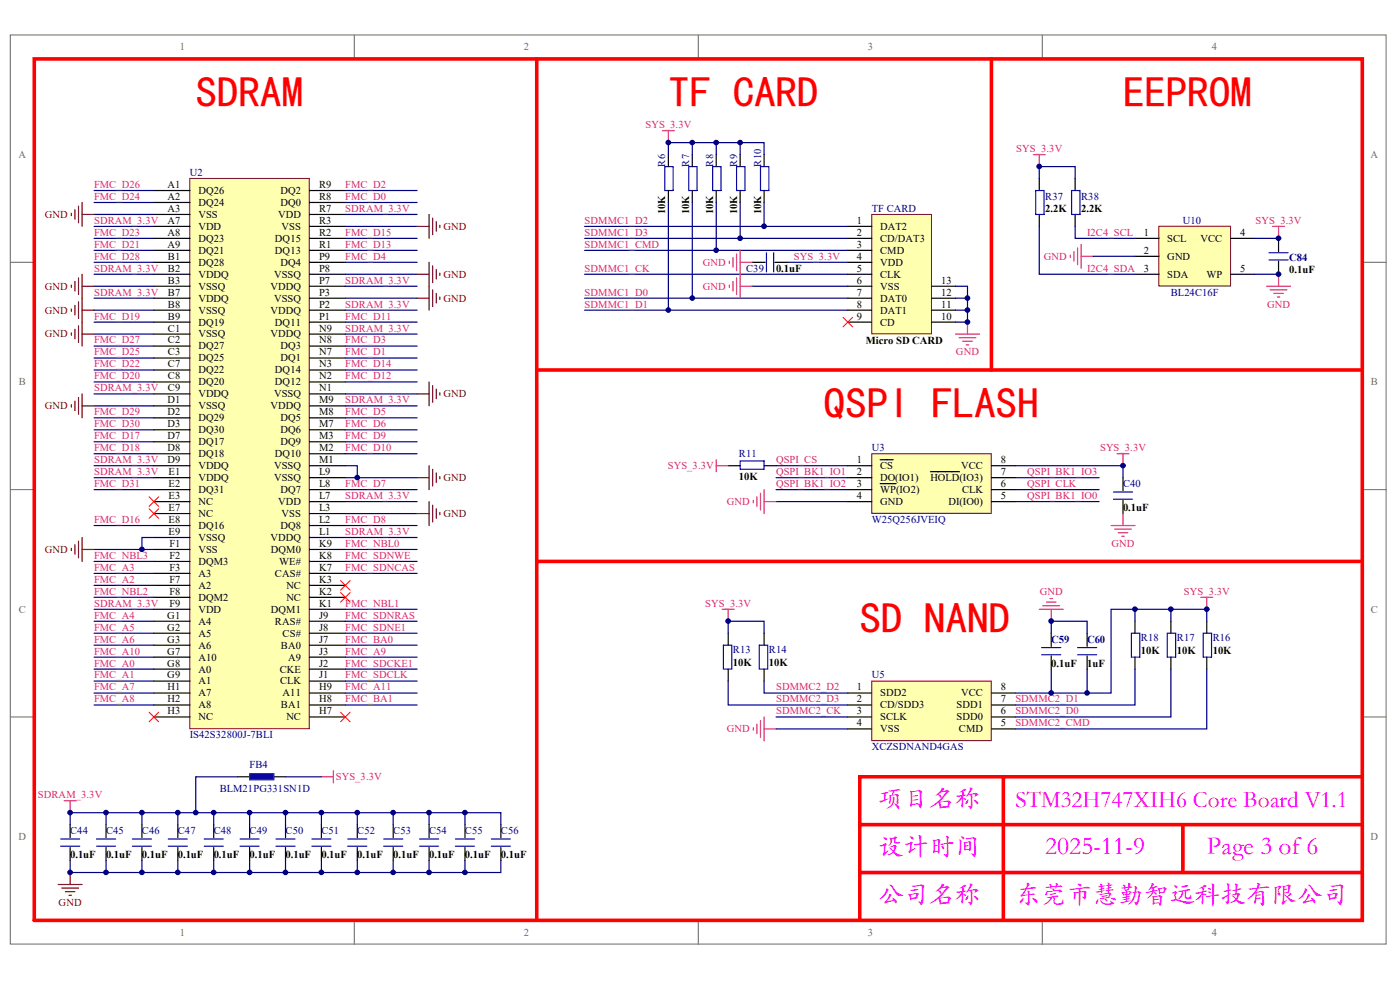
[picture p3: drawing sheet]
<svg xmlns="http://www.w3.org/2000/svg" width="291mm" height="204mm" viewBox="0 0 291 204" stroke-linecap="round" stroke-linejoin="round" font-family="sans-serif">
<g fill="#fff" stroke="#696969" stroke-width=".21">
<path d="M2.1 7.3h286.1v188.9h-286.1z"/>
<path d="M7.1 12.2h276.1v179.1h-276.1z"/>
</g>
<path d="M73.7 7.3v4.9M145.2 7.3v4.9M216.7 7.3v4.9M2.1 54.5h5M283.2 54.5h5M2.1 101.8h5M283.2 101.8h5M2.1 149h5M283.2 149h5M73.7 191.3v5M145.2 191.3v5M216.7 191.3v5" fill="none" stroke="#696969" stroke-width=".21"/>
<path d="M7.1 12.2h276.1v179.1h-276.1zM178.7 171.4h104.5M208.6 161.5v29.8M245.9 171.4v10M283.2 161.5h-104.5v29.8M178.7 181.4h104.5" fill="none" stroke="#f00" stroke-width=".75"/>
<path d="M39.5 37.1h24.8v114.4h-24.8z" fill="#ffffb0" stroke="#800000" stroke-width=".21"/>
<g fill="none" stroke="#000" stroke-width=".25">
<path d="M32 39.6h7.5M64.3 39.6h7.5M32 42.1h7.5M32 44.6h7.5M32 47.1h7.5M32 49.5h7.5M32 52h7.5M32 54.5h7.5M32 57h7.5M32 59.5h7.5M64.3 42.1h7.5M64.3 44.6h7.5"/>
<path d="M64.3 47.1h7.5M64.3 49.5h7.5M64.3 52h7.5M64.3 54.5h7.5M64.3 57h7.5M64.3 59.5h7.5M32 62h7.5M32 64.5h7.5M32 67h7.5M32 69.4h7.5M32 71.9h7.5M32 74.4h7.5"/>
<path d="M32 76.9h7.5M32 79.4h7.5M64.3 62h7.5M64.3 64.5h7.5M64.3 67h7.5M64.3 69.4h7.5M64.3 71.9h7.5M64.3 74.4h7.5M64.3 76.9h7.5M64.3 79.4h7.5M32 81.9h7.5M32 84.4h7.5"/>
<path d="M32 86.9h7.5M32 89.3h7.5M32 91.8h7.5M32 94.3h7.5M32 96.8h7.5M32 99.3h7.5M64.3 81.9h7.5M64.3 84.4h7.5M64.3 86.9h7.5M64.3 89.3h7.5M64.3 91.8h7.5M64.3 94.3h7.5"/>
<path d="M64.3 96.8h7.5M64.3 99.3h7.5M32 101.8h7.5M32 104.3h7.5M32 106.7h7.5M32 109.2h7.5M32 111.7h7.5M32 114.2h7.5M32 116.7h7.5M32 119.2h7.5M64.3 101.8h7.5M64.3 104.3h7.5"/>
<path d="M64.3 106.7h7.5M64.3 109.2h7.5M64.3 111.7h7.5M64.3 114.2h7.5M64.3 116.7h7.5M64.3 119.2h7.5M32 121.7h7.5M32 124.2h7.5M32 126.6h7.5M32 129.1h7.5M32 131.6h7.5M32 134.1h7.5"/>
<path d="M32 136.6h7.5M32 139.1h7.5M64.3 121.7h7.5M64.3 124.2h7.5M64.3 126.6h7.5M64.3 129.1h7.5M64.3 131.6h7.5M64.3 134.1h7.5M64.3 136.6h7.5M64.3 139.1h7.5M32 141.6h7.5M32 144.1h7.5"/>
<path d="M32 146.5h7.5M32 149h7.5M64.3 141.6h7.5M64.3 144.1h7.5M64.3 146.5h7.5M64.3 149h7.5M49.4 161.5h2.5M56.9 161.5h2.5"/>
</g>
<g fill="none" stroke="#000080" stroke-width=".25">
<path d="M19.6 39.6h12.4M71.8 39.6h14.9M19.6 42.1h12.4M19.6 44.6h12.4M19.6 47.1h12.4M19.6 49.5h12.4M19.6 52h12.4M19.6 54.5h12.4M19.6 57h12.4M19.6 59.5h12.4M71.8 42.1h14.9M71.8 44.6h14.9"/>
<path d="M71.8 47.1h14.9M71.8 49.5h14.9M71.8 52h14.9M71.8 54.5h14.9M71.8 57h14.9M71.8 59.5h14.9M19.6 62h12.4M19.6 64.5h12.4M19.6 67h12.4M19.6 69.4h12.4M19.6 71.9h12.4M19.6 74.4h12.4"/>
<path d="M19.6 76.9h12.4M19.6 79.4h12.4M71.8 62h14.9M71.8 64.5h14.9M71.8 67h14.9M71.8 69.4h14.9M71.8 71.9h14.9M71.8 74.4h14.9M71.8 76.9h14.9M71.8 79.4h14.9M19.6 81.9h12.4M19.6 84.4h12.4"/>
<path d="M19.6 86.9h12.4M19.6 89.3h12.4M19.6 91.8h12.4M19.6 94.3h12.4M19.6 96.8h12.4M19.6 99.3h12.4M71.8 96.8h2.5v2.5M71.8 81.9h14.9M71.8 84.4h14.9M71.8 86.9h14.9M71.8 89.3h14.9M71.8 91.8h14.9"/>
<path d="M71.8 94.3h14.9M71.8 99.3h14.9M19.6 101.8h12.4M19.6 109.2h12.4M19.6 114.2h12.4M19.6 116.7h12.4M19.6 119.2h12.4M32 111.7h-2.5v2.5M71.8 101.8h14.9M71.8 109.2h14.9M71.8 114.2h14.9M71.8 116.7h14.9"/>
<path d="M71.8 119.2h14.9M71.8 104.3h14.9M71.8 106.7h14.9M71.8 111.7h14.9M19.6 121.7h12.4M19.6 124.2h12.4M19.6 126.6h12.4M19.6 129.1h12.4M19.6 131.6h12.4M19.6 134.1h12.4M19.6 136.6h12.4M19.6 139.1h12.4"/>
<path d="M71.8 126.6h14.9M71.8 129.1h14.9M71.8 131.6h14.9M71.8 134.1h14.9M71.8 136.6h14.9M71.8 139.1h14.9M19.6 141.6h12.4M19.6 144.1h12.4M19.6 146.5h12.4M71.8 141.6h14.9M71.8 144.1h14.9M71.8 146.5h14.9"/>
</g>
<path d="M111.6 12.2v179.1M111.6 76.9h171.6" fill="none" stroke="#f00" stroke-width=".75"/>
<g fill="none" stroke="#800000" stroke-width=".25">
<path d="M14.8 44.3v.5M14.8 59.2v.5M15.6 43.6v2M15.6 58.5v2M16.3 42.8v3.5M16.3 57.8v3.4M17.1 42.1v5M17.1 57v14.9M17.1 44.6h2.5M17.1 59.5h2.5M86.7 47.1h2.5M86.7 57h2.5"/>
<path d="M89.2 44.6v4.9M89.2 54.5v10M89.9 45.3v3.5M89.9 55.3v3.4M90.7 46.1v2M90.7 56v2M91.4 46.8v.5M91.4 56.8v.5M14.8 64.2v.5M14.8 69.2v.5M15.6 63.5v2M15.6 68.4v2"/>
<path d="M16.3 62.7v3.5M16.3 67.7v3.5M17.1 64.5h2.5M17.1 69.4h2.5M86.7 62h2.5M89.2 79.4v5M89.9 60.2v3.5M90.7 61v2M91.4 61.7v.5M14.8 84.1v.5M15.6 83.4v2M16.3 82.6v3.5"/>
<path d="M17.1 81.9v5M17.1 84.4h2.5M86.7 99.3h2.5M86.7 81.9h2.5M89.2 96.8v5M89.9 80.1v3.5M89.9 97.5v3.5M90.7 80.9v2M90.7 98.3v2M91.4 81.6v.5M91.4 99v.5M14.8 114v.5"/>
<path d="M15.6 113.2v2M16.3 112.5v3.5M17.1 111.7v5M17.1 114.2h2.5M86.7 106.7h2.5M89.2 104.3v4.9M89.9 105v3.5M90.7 105.8v1.9M91.4 106.5v.5"/>
</g>
<path d="M31 103.3l2 2M31 105.8l2 1.9M33 103.3l-2 2M33 105.8l-2 1.9M70.8 120.7l2 2M70.8 123.2l2 2M72.8 120.7l-2 2M72.8 123.2l-2 2M31 148l2 2M33 148l-2 2M70.8 148l2 2M72.8 148l-2 2" fill="none" stroke="#f00" stroke-width=".21"/>
<path d="M51.9 160.8h5v1.3h-5z" fill="none" stroke="#00f" stroke-width=".25"/>
<path d="M51.9 160.8h5v1.2h-5z" fill="#00f" stroke="#800000" stroke-width=".21"/>
<path d="M148.9 95.6v2.4M148.9 96.8h2.5M232.2 94.3h2.5M233.5 94.3v2.5M13.3 166.4h2.5M14.6 166.4v2.5M66.8 161.5h2.5M69.3 160.2v2.5" fill="none" stroke="#da2467" stroke-width=".25"/>
<g fill="none" stroke="#00f" stroke-width=".25">
<path d="M153.9 95.8h4.9v1.7h-4.9zM231.5 103.8h3.9M231.5 102.3h3.9M12.6 174.4h4M12.6 175.9h4M20.1 174.4h3.9M20.1 175.9h3.9M27.5 174.4h4M27.5 175.9h4M35 174.4h4M35 175.9h4M42.4 174.4h4"/>
<path d="M42.4 175.9h4M49.9 174.4h4M49.9 175.9h4M57.4 174.4h3.9M57.4 175.9h3.9M64.8 174.4h4M64.8 175.9h4M72.3 174.4h4M72.3 175.9h4M79.7 174.4h4M79.7 175.9h4M87.2 174.4h4"/>
<path d="M87.2 175.9h4M94.7 174.4h4M94.7 175.9h4M102.1 174.4h4M102.1 175.9h4"/>
</g>
<g fill="none" stroke="#000" stroke-width=".25">
<path d="M151.4 96.8h2.5M158.8 96.8h2.5M233.5 99.3v2.7M233.5 104v2.7M14.6 171.4v2.7M14.6 176.1v2.8M22 171.4v2.7M22 176.1v2.8M29.5 171.4v2.7M29.5 176.1v2.8M37 171.4v2.7M37 176.1v2.8"/>
<path d="M44.4 171.4v2.7M44.4 176.1v2.8M51.9 171.4v2.7M51.9 176.1v2.8M59.4 171.4v2.7M59.4 176.1v2.8M66.8 171.4v2.7M66.8 176.1v2.8M74.3 171.4v2.7M74.3 176.1v2.8M81.7 171.4v2.7M81.7 176.1v2.8"/>
<path d="M89.2 171.4v2.7M89.2 176.1v2.8M96.7 171.4v2.7M96.7 176.1v2.8M104.1 171.4v2.7M104.1 176.1v2.8"/>
</g>
<path d="M12.1 183.8h5M12.8 184.6h3.5M13.6 185.3h2M14.3 186.1h.5M14.6 181.4v2.4" fill="none" stroke="#800000" stroke-width=".25"/>
<g fill="none" stroke="#000080" stroke-width=".25">
<path d="M161.3 104.3h15M14.6 171.4v-2.5h44.8v2.5M14.6 178.9v2.5h44.8v-2.5M22 168.9v2.5M22 178.9v2.5M29.5 168.9v2.5M29.5 178.9v2.5M37 168.9v2.5M37 178.9v2.5M44.4 168.9v2.5M44.4 178.9v2.5M49.4 161.5h-8.7v7.4"/>
<path d="M51.9 168.9v2.5M51.9 178.9v2.5M59.4 161.5h7.4M59.4 168.9h37.3v2.5M66.8 168.9v2.5M66.8 178.9v2.5M74.3 168.9v2.5M74.3 178.9v2.5M81.7 168.9v2.5M81.7 178.9v2.5M89.2 168.9v2.5M89.2 178.9v2.5"/>
<path d="M96.7 178.9v2.5h-37.3M96.7 168.9h7.4v2.5M104.1 178.9v2.5h-7.4"/>
</g>
<path d="M181.2 94.3h24.9v12.4h-24.9z" fill="#ffffb0" stroke="#800000" stroke-width=".21"/>
<g fill="none" stroke="#000" stroke-width=".25">
<path d="M138.9 32.1v2.5M138.9 39.6v2.5M143.9 32.1v2.5M143.9 39.6v2.5M148.9 32.1v2.5M148.9 39.6v2.5M153.9 32.1v2.5M153.9 39.6v2.5M158.8 32.1v2.5M158.8 39.6v2.5M156.4 54.5h2.7M161.1 54.5h2.7"/>
<path d="M176.3 96.8h4.9M176.3 99.3h4.9M183 95.6h2.7M193.4 98h6.1M206.1 96.8h5M206.1 99.3h5M176.3 101.8h4.9M176.3 104.3h4.9M183 100.5h3.3M206.1 101.8h5M206.1 104.3h5"/>
</g>
<g fill="none" stroke="#000080" stroke-width=".25">
<path d="M138.9 32.1v-2.4h19.9v2.4M143.9 29.7v2.4M148.9 29.7v2.4M153.9 29.7v2.4M138.9 42.1v22.4M143.9 42.1v19.9M148.9 42.1v9.9h27.4M153.9 42.1v7.4M156.4 59.5h19.9M158.8 42.1v5M163.8 54.5h12.5M161.3 99.3h15"/>
<path d="M161.3 96.8h15M211.1 96.8h22.4v2.5M211.1 99.3h17.4M161.3 101.8h15M211.1 101.8h17.4M211.1 104.3h17.4"/>
</g>
<path d="M156.6 104v.5M157.4 103.3v2M158.1 102.5v3.5M158.8 101.8v4.9M158.8 104.3h2.5M231 109.2h4.9M231.7 110h3.5M232.5 110.7h2M233.2 111.5h.5M233.5 106.7v2.5" fill="none" stroke="#da2467" stroke-width=".25"/>
<path d="M138.2 34.6h1.7v5h-1.7zM143.2 34.6h1.7v5h-1.7zM148.1 34.6h1.8v5h-1.8zM153.1 34.6h1.8v5h-1.8zM158.1 34.6h1.7v5h-1.7zM159.3 52.5v4M160.8 52.5v4" fill="none" stroke="#00f" stroke-width=".25"/>
<path d="M181.2 44.6h12.4v24.8h-12.4z" fill="#ffffb0" stroke="#800000" stroke-width=".21"/>
<g fill="none" stroke="#000" stroke-width=".25">
<path d="M176.3 47.1h4.9M176.3 49.5h4.9M176.3 52h4.9M176.3 54.5h4.9M176.3 57h4.9M176.3 59.5h4.9M193.7 59.5h4.9M176.3 62h4.9M176.3 64.5h4.9M176.3 67h4.9M193.7 62h4.9M193.7 64.5h4.9"/>
<path d="M193.7 67h4.9"/>
</g>
<path d="M121.5 57h54.8M121.5 52h27.4M121.5 49.5h54.8M121.5 47.1h54.8M198.6 59.5h2.5v7.5h-2.5M121.5 62h54.8M121.5 64.5h54.8M198.6 62h2.5M198.6 64.5h2.5" fill="none" stroke="#000080" stroke-width=".25"/>
<path d="M175.3 66l1.9 2M177.2 66l-1.9 2" fill="none" stroke="#f00" stroke-width=".21"/>
<g fill="none" stroke="#da2467" stroke-width=".25">
<path d="M137.7 27.2h2.5M138.9 27.2v2.5M151.6 54.3v.5M151.6 59.2v.5M152.4 53.5v2M152.4 58.5v2M153.1 52.8v3.5M153.1 57.8v3.4M153.9 52v10M153.9 54.5h2.5M153.9 59.5h2.5M198.6 69.4h5"/>
<path d="M199.4 70.2h3.5M200.1 70.9h2M200.9 71.7h.5M201.1 67v2.4"/>
</g>
<path d="M206.1 12.2v64.7" fill="none" stroke="#f00" stroke-width=".75"/>
<path d="M240.9 47h14.9v12.4h-14.9z" fill="#ffffb0" stroke="#800000" stroke-width=".21"/>
<path d="M216 37.1v2.5M223.5 37.1v2.5M216 44.6v2.5M223.5 44.6v2.5M235.9 49.5h5M235.9 53.3h5M235.9 57h5M255.8 49.5h5M255.8 57h5M265.8 49.5v2.8M265.8 54.3v2.7" fill="none" stroke="#000" stroke-width=".25"/>
<path d="M215.3 39.6h1.7v5h-1.7zM222.8 39.6h1.7v5h-1.7zM263.8 54h4M263.8 52.5h4" fill="none" stroke="#00f" stroke-width=".25"/>
<path d="M216 37.1v-2.5h7.5v2.5M216 47.1v9.9h19.9M223.5 47.1v2.4h12.4M227.2 53.3h8.7M260.8 57h5M260.8 49.5h5" fill="none" stroke="#000080" stroke-width=".25"/>
<g fill="none" stroke="#da2467" stroke-width=".25">
<path d="M214.8 32.1h2.5M216 32.1v2.5M222.5 53v.5M223.3 52.3v2M224 51.5v3.5M224.8 50.8v5M224.8 53.3h2.4M263.3 59.5h5M264.6 47.1h2.4M265.8 47.1v2.4M265.8 57v2.5M264.1 60.2h3.4"/>
<path d="M264.8 61h2M265.5 61.7h.5"/>
</g>
<path d="M181.2 141.6h24.9v12.4h-24.9z" fill="#ffffb0" stroke="#800000" stroke-width=".21"/>
<g fill="none" stroke="#000" stroke-width=".25">
<path d="M151.4 131.6v2.5M151.4 139.1v2.5M158.8 131.6v2.5M158.8 139.1v2.5M218.5 131.6v2.8M218.5 136.3v2.8M226 131.6v2.8M226 136.3v2.8M235.9 129.1v2.5M235.9 136.6v2.5M243.4 129.1v2.5M243.4 136.6v2.5"/>
<path d="M250.9 129.1v2.5M250.9 136.6v2.5M176.3 144.1h4.9M176.3 146.5h4.9M176.3 149h4.9M176.3 151.5h4.9M206.1 144.1h5M206.1 146.5h5M206.1 149h5M206.1 151.5h5"/>
</g>
<g fill="none" stroke="#da2467" stroke-width=".25">
<path d="M150.1 126.6h2.5M151.4 126.6v2.5M216 126.6h5M216.8 125.9h3.5M217.5 125.2h2M218.3 124.4h.5M218.5 126.6v2.5M249.6 124.2h2.5M250.9 124.2v2.4M156.6 151.3v.5M157.4 150.5v2M158.1 149.8v3.5"/>
<path d="M158.8 149v5M158.8 151.5h2.5"/>
</g>
<g fill="none" stroke="#000080" stroke-width=".25">
<path d="M151.4 131.6v-2.5h7.4v2.5M218.5 131.6v-2.5h7.5v2.5M218.5 139.1v5M226 139.1v5M235.9 139.1v7.4h-24.8M235.9 126.6v2.5M243.4 139.1v9.9h-32.3M243.4 126.6v2.5M250.9 129.1v-2.5h-19.9v17.5h-19.9M250.9 139.1v12.4h-39.8M250.9 126.6h.1M151.4 141.6v4.9h24.9"/>
<path d="M158.8 141.6v2.5h17.5M161.3 151.5h15M161.3 149h15"/>
</g>
<path d="M150.4 134.1h1.7v5h-1.7zM157.8 134.1h1.8v5h-1.8zM216.5 134.6h4M216.5 136.1h4M224 134.6h4M224 136.1h4M235.2 131.6h1.7v5h-1.7zM242.7 131.6h1.7v5h-1.7zM250.1 131.6h1.8v5h-1.8z" fill="none" stroke="#00f" stroke-width=".25"/>
<path d="M111.6 116.7h171.6" fill="none" stroke="#f00" stroke-width=".75"/>
<g fill="#000080" stroke="#000080" stroke-width=".21">
<circle cx="14.6" cy="181.3" r=".48"/>
<circle cx="14.6" cy="168.9" r=".48"/>
<circle cx="22" cy="181.3" r=".48"/>
<circle cx="22" cy="168.9" r=".48"/>
<circle cx="29.5" cy="181.3" r=".48"/>
<circle cx="29.5" cy="168.9" r=".48"/>
<circle cx="29.5" cy="114.2" r=".48"/>
<circle cx="37" cy="181.3" r=".48"/>
<circle cx="37" cy="168.9" r=".48"/>
<circle cx="40.7" cy="168.9" r=".48"/>
<circle cx="44.4" cy="181.3" r=".48"/>
<circle cx="44.4" cy="168.9" r=".48"/>
<circle cx="51.9" cy="181.3" r=".48"/>
<circle cx="51.9" cy="168.9" r=".48"/>
<circle cx="59.3" cy="181.3" r=".48"/>
<circle cx="59.3" cy="168.9" r=".48"/>
<circle cx="66.8" cy="181.3" r=".48"/>
<circle cx="66.8" cy="168.9" r=".48"/>
<circle cx="74.3" cy="181.3" r=".48"/>
<circle cx="74.3" cy="168.9" r=".48"/>
<circle cx="74.3" cy="99.3" r=".48"/>
<circle cx="81.7" cy="181.3" r=".48"/>
<circle cx="81.7" cy="168.9" r=".48"/>
<circle cx="89.2" cy="181.3" r=".48"/>
<circle cx="89.2" cy="168.9" r=".48"/>
<circle cx="96.7" cy="181.3" r=".48"/>
<circle cx="96.7" cy="168.9" r=".48"/>
<circle cx="138.9" cy="64.4" r=".48"/>
<circle cx="138.9" cy="29.6" r=".48"/>
<circle cx="143.9" cy="62" r=".48"/>
<circle cx="143.9" cy="29.6" r=".48"/>
<circle cx="148.9" cy="52" r=".48"/>
<circle cx="148.9" cy="29.6" r=".48"/>
<circle cx="151.4" cy="129.1" r=".49"/>
<circle cx="153.9" cy="49.5" r=".48"/>
<circle cx="153.9" cy="29.6" r=".48"/>
<circle cx="158.8" cy="47" r=".49"/>
<circle cx="201.1" cy="66.9" r=".48"/>
<circle cx="201.1" cy="64.4" r=".48"/>
<circle cx="201.1" cy="62" r=".48"/>
<circle cx="216" cy="34.6" r=".49"/>
<circle cx="218.5" cy="144" r=".48"/>
<circle cx="218.5" cy="129.1" r=".49"/>
<circle cx="226" cy="144" r=".48"/>
<circle cx="233.5" cy="96.8" r=".48"/>
<circle cx="235.9" cy="126.6" r=".48"/>
<circle cx="243.4" cy="126.6" r=".48"/>
<circle cx="250.9" cy="126.6" r=".48"/>
<circle cx="265.8" cy="57" r=".48"/>
<circle cx="265.8" cy="49.5" r=".48"/>
</g>
<g font-size="9" fill="#f00">
<text x="40.7" y="22.1">SRM</text>
<text x="45.2" y="22.1">DA</text>
<text x="138.9" y="22.1">T</text>
<text x="143.4" y="22.1">FCR</text>
<text x="156.8" y="22.1">AD</text>
<text x="233.5" y="22.1">EPO</text>
<text x="237.9" y="22.1">ERM</text>
<text x="171.3" y="86.8">QP</text>
<text x="175.8" y="86.8">SIFAH</text>
<text x="198.1" y="86.8">LS</text>
<text x="178.7" y="131.6">S</text>
<text x="183.2" y="131.6">DNN</text>
<text x="196.6" y="131.6">AD</text>
</g>
<g font-size="5.3" fill="#f0f">
<text x="182.5" y="167.6">项目名称</text>
<text x="182.5" y="177.5">设计时间</text>
<text x="217.3" y="177.5">2025-11-9</text>
<text x="250.9" y="177.5">Page 3 of 6</text>
<text x="182.5" y="187.5">公司名称</text>
<text x="211.1" y="187.5">东莞市慧勤智远科技有限公司</text>
</g>
<text font-size="4.9" fill="#f0f" x="211.1" y="167.7">STM32H747XIH6 Core Board V1.1</text>
<g font-size="2.2" fill="#696969">
<text x="37.4" y="10.5">1</text>
<text x="108.9" y="10.5">2</text>
<text x="180.4" y="10.5">3</text>
<text x="251.9" y="10.5">4</text>
<text x="3.8" y="32.8">A</text>
<text x="284.9" y="32.8">A</text>
<text x="3.9" y="80.1">B</text>
<text x="285" y="80.1">B</text>
<text x="3.9" y="127.4">C</text>
<text x="285" y="127.4">C</text>
<text x="3.8" y="174.6">D</text>
<text x="284.9" y="174.6">D</text>
<text x="37.4" y="194.5">1</text>
<text x="108.9" y="194.5">2</text>
<text x="180.4" y="194.5">3</text>
<text x="251.9" y="194.5">4</text>
</g>
<g font-size="2.2" fill="#da2467">
<text x="134.2" y="26.6">SYS_3.3V</text>
<text x="211.3" y="31.6">SYS_3.3V</text>
<text x="19.6" y="41.6">FMC_D24</text>
<text x="19.6" y="39.1">FMC_D26</text>
<text x="71.8" y="41.6">FMC_D0</text>
<text x="71.8" y="39.1">FMC_D2</text>
<text x="19.6" y="46.5">SDRAM_3.3V</text>
<text x="71.8" y="44">SDRAM_3.3V</text>
<text x="121.5" y="46.5">SDMMC1_D2</text>
<text x="261" y="46.5">SYS_3.3V</text>
<text x="19.6" y="51.5">FMC_D21</text>
<text x="19.6" y="49">FMC_D23</text>
<text x="19.6" y="54">FMC_D28</text>
<text x="71.8" y="54">FMC_D4</text>
<text x="71.8" y="51.5">FMC_D13</text>
<text x="71.8" y="49">FMC_D15</text>
<text x="121.5" y="49">SDMMC1_D3</text>
<text x="121.5" y="51.5">SDMMC1_CMD</text>
<text x="165.1" y="54">SYS_3.3V</text>
<text x="217" y="54">GND</text>
<text x="226" y="49">I2C4_SCL</text>
<text x="19.6" y="56.5">SDRAM_3.3V</text>
<text x="71.8" y="59">SDRAM_3.3V</text>
<text x="121.5" y="56.5">SDMMC1_CK</text>
<text x="146.1" y="55.2">GND</text>
<text x="226" y="56.5">I2C4_SDA</text>
<text x="19.6" y="61.4">SDRAM_3.3V</text>
<text x="71.8" y="63.9">SDRAM_3.3V</text>
<text x="121.5" y="61.4">SDMMC1_D0</text>
<text x="121.5" y="63.9">SDMMC1_D1</text>
<text x="146.1" y="60.2">GND</text>
<text x="263.4" y="63.9">GND</text>
<text x="19.6" y="66.4">FMC_D19</text>
<text x="19.6" y="71.4">FMC_D27</text>
<text x="71.8" y="71.4">FMC_D3</text>
<text x="71.8" y="66.4">FMC_D11</text>
<text x="71.8" y="68.9">SDRAM_3.3V</text>
<text x="19.6" y="76.4">FMC_D22</text>
<text x="19.6" y="73.9">FMC_D25</text>
<text x="71.8" y="73.9">FMC_D1</text>
<text x="71.8" y="76.4">FMC_D14</text>
<text x="198.7" y="73.9">GND</text>
<text x="19.6" y="78.9">FMC_D20</text>
<text x="19.6" y="81.3">SDRAM_3.3V</text>
<text x="71.8" y="78.9">FMC_D12</text>
<text x="71.8" y="83.8">SDRAM_3.3V</text>
<text x="19.6" y="86.3">FMC_D29</text>
<text x="19.6" y="88.8">FMC_D30</text>
<text x="71.8" y="86.3">FMC_D5</text>
<text x="71.8" y="88.8">FMC_D6</text>
<text x="19.6" y="91.3">FMC_D17</text>
<text x="19.6" y="93.8">FMC_D18</text>
<text x="71.8" y="91.3">FMC_D9</text>
<text x="71.8" y="93.8">FMC_D10</text>
<text x="228.7" y="93.8">SYS_3.3V</text>
<text x="19.6" y="101.2">FMC_D31</text>
<text x="19.6" y="96.3">SDRAM_3.3V</text>
<text x="19.6" y="98.8">SDRAM_3.3V</text>
<text x="71.8" y="101.2">FMC_D7</text>
<text x="138.8" y="97.5">SYS_3.3V</text>
<text x="161.3" y="96.3">QSPI_CS</text>
<text x="161.3" y="98.8">QSPI_BK1_IO1</text>
<text x="161.3" y="101.2">QSPI_BK1_IO2</text>
<text x="213.6" y="101.2">QSPI_CLK</text>
<text x="213.6" y="98.8">QSPI_BK1_IO3</text>
<text x="71.8" y="103.7">SDRAM_3.3V</text>
<text x="151.1" y="105">GND</text>
<text x="213.6" y="103.7">QSPI_BK1_IO0</text>
<text x="19.6" y="108.7">FMC_D16</text>
<text x="71.8" y="108.7">FMC_D8</text>
<text x="71.8" y="111.2">SDRAM_3.3V</text>
<text x="71.8" y="113.7">FMC_NBL0</text>
<text x="231.1" y="113.7">GND</text>
<text x="19.6" y="118.6">FMC_A3</text>
<text x="19.6" y="116.2">FMC_NBL3</text>
<text x="71.8" y="116.2">FMC_SDNWE</text>
<text x="71.8" y="118.6">FMC_SDNCAS</text>
<text x="19.6" y="121.1">FMC_A2</text>
<text x="19.6" y="123.6">FMC_NBL2</text>
<text x="216.1" y="123.6">GND</text>
<text x="246.1" y="123.6">SYS_3.3V</text>
<text x="19.6" y="128.6">FMC_A4</text>
<text x="19.6" y="131.1">FMC_A5</text>
<text x="19.6" y="126.1">SDRAM_3.3V</text>
<text x="71.8" y="126.1">FMC_NBL1</text>
<text x="71.8" y="128.6">FMC_SDNRAS</text>
<text x="71.8" y="131.1">FMC_SDNE1</text>
<text x="146.6" y="126.1">SYS_3.3V</text>
<text x="19.6" y="133.6">FMC_A6</text>
<text x="19.6" y="136.1">FMC_A10</text>
<text x="71.8" y="136.1">FMC_A9</text>
<text x="71.8" y="133.6">FMC_BA0</text>
<text x="19.6" y="138.5">FMC_A0</text>
<text x="19.6" y="141">FMC_A1</text>
<text x="19.6" y="143.5">FMC_A7</text>
<text x="71.8" y="143.5">FMC_A11</text>
<text x="71.8" y="138.5">FMC_SDCKE1</text>
<text x="71.8" y="141">FMC_SDCLK</text>
<text x="161.3" y="143.5">SDMMC2_D2</text>
<text x="19.6" y="146">FMC_A8</text>
<text x="71.8" y="146">FMC_BA1</text>
<text x="161.3" y="146">SDMMC2_D3</text>
<text x="161.3" y="148.5">SDMMC2_CK</text>
<text x="211.1" y="148.5">SDMMC2_D0</text>
<text x="211.1" y="146">SDMMC2_D1</text>
<text x="151.1" y="152.2">GND</text>
<text x="211.1" y="151">SDMMC2_CMD</text>
<text x="7.9" y="165.9">SDRAM_3.3V</text>
<text x="69.8" y="162.2">SYS_3.3V</text>
</g>
<g font-size="2.2" fill="#000080">
<text x="138.3" y="34.6" transform="rotate(-90 138.3 34.6)">R6</text>
<text x="143.3" y="34.6" transform="rotate(-90 143.3 34.6)">R7</text>
<text x="148.3" y="34.6" transform="rotate(-90 148.3 34.6)">R8</text>
<text x="153.2" y="34.6" transform="rotate(-90 153.2 34.6)">R9</text>
<text x="158.2" y="34.6" transform="rotate(-90 158.2 34.6)">R10</text>
<text x="39.5" y="36.6">U2</text>
<text x="217.3" y="41.6">R37</text>
<text x="224.8" y="41.6">R38</text>
<text x="181.2" y="44">TF CARD</text>
<text x="245.9" y="46.5">U10</text>
<text x="155.1" y="56.5">C39</text>
<text x="268" y="54.3">C84</text>
<text x="243.4" y="61.4">BL24C16F</text>
<text x="153.6" y="95">R11</text>
<text x="181.2" y="93.8">U3</text>
<text x="233.5" y="101.2">C40</text>
<text x="181.2" y="108.7">W25Q256JVEIQ</text>
<text x="152.4" y="135.8">R13</text>
<text x="159.8" y="135.8">R14</text>
<text x="218.5" y="133.6">C59</text>
<text x="226" y="133.6">C60</text>
<text x="237.2" y="133.3">R18</text>
<text x="244.7" y="133.3">R17</text>
<text x="252.1" y="133.3">R16</text>
<text x="181.2" y="141">U5</text>
<text x="39.5" y="153.5">IS42S32800J-7BLI</text>
<text x="181.2" y="156">XCZSDNAND4GAS</text>
<text x="51.9" y="159.7">FB4</text>
<text x="45.7" y="164.7">BLM21PG331SN1D</text>
<text x="14.6" y="173.4">C44</text>
<text x="22" y="173.4">C45</text>
<text x="29.5" y="173.4">C46</text>
<text x="37" y="173.4">C47</text>
<text x="44.4" y="173.4">C48</text>
<text x="51.9" y="173.4">C49</text>
<text x="59.4" y="173.4">C50</text>
<text x="66.8" y="173.4">C51</text>
<text x="74.3" y="173.4">C52</text>
<text x="81.7" y="173.4">C53</text>
<text x="89.2" y="173.4">C54</text>
<text x="96.7" y="173.4">C55</text>
<text x="104.1" y="173.4">C56</text>
</g>
<g font-size="2.2">
<text x="34.8" y="39.1">A1</text>
<text x="34.8" y="41.6">A2</text>
<text x="41.2" y="40.3">DQ26</text>
<text x="58.3" y="40.3">DQ2</text>
<text x="66.3" y="39.1">R9</text>
<text x="66.3" y="41.6">R8</text>
<text x="34.8" y="44">A3</text>
<text x="34.8" y="46.5">A7</text>
<text x="41.2" y="42.8">DQ24</text>
<text x="41.2" y="45.3">VSS</text>
<text x="41.2" y="47.8">VDD</text>
<text x="57.8" y="45.3">VDD</text>
<text x="58.3" y="42.8">DQ0</text>
<text x="58.5" y="47.8">VSS</text>
<text x="66.3" y="44">R7</text>
<text x="66.3" y="46.5">R3</text>
<text x="138.3" y="44.6" transform="rotate(-90 138.3 44.6)">10K</text>
<text x="143.3" y="44.6" transform="rotate(-90 143.3 44.6)">10K</text>
<text x="148.3" y="44.6" transform="rotate(-90 148.3 44.6)">10K</text>
<text x="153.2" y="44.6" transform="rotate(-90 153.2 44.6)">10K</text>
<text x="158.2" y="44.6" transform="rotate(-90 158.2 44.6)">10K</text>
<text x="178.1" y="46.5">1</text>
<text x="183" y="47.8">DAT2</text>
<text x="217.3" y="44.1">2.2K</text>
<text x="224.8" y="44.1">2.2K</text>
<text x="34.8" y="49">A8</text>
<text x="34.8" y="51.5">A9</text>
<text x="34.9" y="54">B1</text>
<text x="41.2" y="50.3">DQ23</text>
<text x="41.2" y="52.7">DQ21</text>
<text x="57.2" y="50.3">DQ15</text>
<text x="57.2" y="52.7">DQ13</text>
<text x="66.3" y="49">R2</text>
<text x="66.3" y="51.5">R1</text>
<text x="66.3" y="54">P9</text>
<text x="178.1" y="49">2</text>
<text x="178.1" y="51.5">3</text>
<text x="178.1" y="54">4</text>
<text x="183" y="50.3">CD/DAT3</text>
<text x="183" y="52.7">CMD</text>
<text x="237.8" y="49">1</text>
<text x="237.8" y="52.7">2</text>
<text x="242.7" y="50.3">SCL</text>
<text x="242.7" y="54">GND</text>
<text x="249.6" y="50.3">VCC</text>
<text x="257.8" y="49">4</text>
<text x="34.9" y="56.5">B2</text>
<text x="34.9" y="59">B3</text>
<text x="41.2" y="55.2">DQ28</text>
<text x="41.2" y="57.7">VDDQ</text>
<text x="57" y="57.7">VSSQ</text>
<text x="58.3" y="55.2">DQ4</text>
<text x="66.3" y="56.5">P8</text>
<text x="66.3" y="59">P7</text>
<text x="161.3" y="56.5">0.1uF</text>
<text x="178.1" y="56.5">5</text>
<text x="178.1" y="59">6</text>
<text x="183" y="55.2">VDD</text>
<text x="183" y="57.7">CLK</text>
<text x="195.7" y="59">13</text>
<text x="237.8" y="56.5">3</text>
<text x="242.7" y="57.7">SDA</text>
<text x="250.8" y="57.7">WP</text>
<text x="257.8" y="56.5">5</text>
<text x="268" y="56.8">0.1uF</text>
<text x="34.9" y="61.4">B7</text>
<text x="34.9" y="63.9">B8</text>
<text x="41.2" y="60.2">VSSQ</text>
<text x="41.2" y="62.7">VDDQ</text>
<text x="41.2" y="65.2">VSSQ</text>
<text x="56.2" y="60.2">VDDQ</text>
<text x="56.2" y="65.2">VDDQ</text>
<text x="57" y="62.7">VSSQ</text>
<text x="66.3" y="61.4">P3</text>
<text x="66.3" y="63.9">P2</text>
<text x="178.1" y="61.4">7</text>
<text x="178.1" y="63.9">8</text>
<text x="183" y="60.2">VSS</text>
<text x="183" y="62.7">DAT0</text>
<text x="183" y="65.2">DAT1</text>
<text x="195.7" y="63.9">11</text>
<text x="195.7" y="61.4">12</text>
<text x="34.9" y="66.4">B9</text>
<text x="34.9" y="68.9">C1</text>
<text x="34.9" y="71.4">C2</text>
<text x="41.2" y="67.7">DQ19</text>
<text x="41.2" y="70.2">VSSQ</text>
<text x="56.2" y="70.2">VDDQ</text>
<text x="57.2" y="67.7">DQ11</text>
<text x="66.3" y="66.4">P1</text>
<text x="66.3" y="68.9">N9</text>
<text x="66.3" y="71.4">N8</text>
<text x="178.1" y="66.4">9</text>
<text x="180" y="71.5">Micro SD CARD</text>
<text x="183" y="67.7">CD</text>
<text x="195.7" y="66.4">10</text>
<text x="34.9" y="73.9">C3</text>
<text x="34.9" y="76.4">C7</text>
<text x="41.2" y="72.6">DQ27</text>
<text x="41.2" y="75.1">DQ25</text>
<text x="41.2" y="77.6">DQ22</text>
<text x="57.2" y="77.6">DQ14</text>
<text x="58.3" y="72.6">DQ3</text>
<text x="58.3" y="75.1">DQ1</text>
<text x="66.3" y="73.9">N7</text>
<text x="66.3" y="76.4">N3</text>
<text x="34.8" y="83.8">D1</text>
<text x="34.9" y="78.9">C8</text>
<text x="34.9" y="81.3">C9</text>
<text x="41.2" y="80.1">DQ20</text>
<text x="41.2" y="82.6">VDDQ</text>
<text x="57" y="82.6">VSSQ</text>
<text x="57.2" y="80.1">DQ12</text>
<text x="66.3" y="78.9">N2</text>
<text x="66.3" y="81.3">N1</text>
<text x="66.3" y="83.8">M9</text>
<text x="34.8" y="86.3">D2</text>
<text x="34.8" y="88.8">D3</text>
<text x="41.2" y="85.1">VSSQ</text>
<text x="41.2" y="87.6">DQ29</text>
<text x="56.2" y="85.1">VDDQ</text>
<text x="58.3" y="87.6">DQ5</text>
<text x="66.3" y="86.3">M8</text>
<text x="66.3" y="88.8">M7</text>
<text x="34.8" y="91.3">D7</text>
<text x="34.8" y="93.8">D8</text>
<text x="41.2" y="90">DQ30</text>
<text x="41.2" y="92.5">DQ17</text>
<text x="41.2" y="95">DQ18</text>
<text x="57.2" y="95">DQ10</text>
<text x="58.3" y="90">DQ6</text>
<text x="58.3" y="92.5">DQ9</text>
<text x="66.3" y="91.3">M3</text>
<text x="66.3" y="93.8">M2</text>
<text x="34.8" y="96.3">D9</text>
<text x="35.1" y="98.8">E1</text>
<text x="35.1" y="101.2">E2</text>
<text x="41.2" y="97.5">VDDQ</text>
<text x="41.2" y="100">VDDQ</text>
<text x="57" y="97.5">VSSQ</text>
<text x="57" y="100">VSSQ</text>
<text x="66.3" y="96.3">M1</text>
<text x="66.3" y="98.8">L9</text>
<text x="66.3" y="101.2">L8</text>
<text x="153.6" y="99.8">10K</text>
<text x="178.1" y="96.3">1</text>
<text x="178.1" y="98.8">2</text>
<text x="178.1" y="101.2">3</text>
<text x="183" y="97.5">CS</text>
<text x="183" y="100">DO(IO1)</text>
<text x="193.4" y="100">HOLD(IO3)</text>
<text x="199.8" y="97.5">VCC</text>
<text x="208.1" y="101.2">6</text>
<text x="208.1" y="98.8">7</text>
<text x="208.1" y="96.3">8</text>
<text x="35.1" y="103.7">E3</text>
<text x="35.1" y="106.2">E7</text>
<text x="41.2" y="102.5">DQ31</text>
<text x="41.2" y="105">NC</text>
<text x="41.2" y="107.5">NC</text>
<text x="57.8" y="105">VDD</text>
<text x="58.3" y="102.5">DQ7</text>
<text x="58.5" y="107.5">VSS</text>
<text x="66.3" y="103.7">L7</text>
<text x="66.3" y="106.2">L3</text>
<text x="178.1" y="103.7">4</text>
<text x="183" y="102.5">WP(IO2)</text>
<text x="183" y="105">GND</text>
<text x="197.2" y="105">DI(IO0)</text>
<text x="200" y="102.5">CLK</text>
<text x="208.1" y="103.7">5</text>
<text x="233.5" y="106.3">0.1uF</text>
<text x="35.1" y="108.7">E8</text>
<text x="35.1" y="111.2">E9</text>
<text x="35.2" y="113.7">F1</text>
<text x="41.2" y="109.9">DQ16</text>
<text x="41.2" y="112.4">VSSQ</text>
<text x="56.2" y="112.4">VDDQ</text>
<text x="58.3" y="109.9">DQ8</text>
<text x="66.3" y="108.7">L2</text>
<text x="66.3" y="111.2">L1</text>
<text x="66.3" y="113.7">K9</text>
<text x="35.2" y="116.2">F2</text>
<text x="35.2" y="118.6">F3</text>
<text x="41.2" y="114.9">VSS</text>
<text x="41.2" y="117.4">DQM3</text>
<text x="41.2" y="119.9">A3</text>
<text x="56.3" y="114.9">DQM0</text>
<text x="57.2" y="119.9">CAS#</text>
<text x="58" y="117.4">WE#</text>
<text x="66.3" y="116.2">K8</text>
<text x="66.3" y="118.6">K7</text>
<text x="35.2" y="121.1">F7</text>
<text x="35.2" y="123.6">F8</text>
<text x="41.2" y="122.4">A2</text>
<text x="41.2" y="124.9">DQM2</text>
<text x="59.5" y="122.4">NC</text>
<text x="59.5" y="124.9">NC</text>
<text x="66.3" y="121.1">K3</text>
<text x="66.3" y="123.6">K2</text>
<text x="34.8" y="128.6">G1</text>
<text x="34.8" y="131.1">G2</text>
<text x="35.2" y="126.1">F9</text>
<text x="41.2" y="127.4">VDD</text>
<text x="41.2" y="129.8">A4</text>
<text x="56.3" y="127.4">DQM1</text>
<text x="57.2" y="129.8">RAS#</text>
<text x="66.3" y="126.1">K1</text>
<text x="66.3" y="128.6">J9</text>
<text x="66.3" y="131.1">J8</text>
<text x="34.8" y="133.6">G3</text>
<text x="34.8" y="136.1">G7</text>
<text x="41.2" y="132.3">A5</text>
<text x="41.2" y="134.8">A6</text>
<text x="41.2" y="137.3">A10</text>
<text x="58.4" y="134.8">BA0</text>
<text x="58.8" y="132.3">CS#</text>
<text x="59.9" y="137.3">A9</text>
<text x="66.3" y="133.6">J7</text>
<text x="66.3" y="136.1">J3</text>
<text x="237.2" y="135.9">10K</text>
<text x="244.7" y="135.9">10K</text>
<text x="252.1" y="135.9">10K</text>
<text x="34.8" y="138.5">G8</text>
<text x="34.8" y="141">G9</text>
<text x="34.8" y="143.5">H1</text>
<text x="41.2" y="139.8">A0</text>
<text x="41.2" y="142.3">A1</text>
<text x="58.2" y="139.8">CKE</text>
<text x="58.2" y="142.3">CLK</text>
<text x="66.3" y="138.5">J2</text>
<text x="66.3" y="141">J1</text>
<text x="66.3" y="143.5">H9</text>
<text x="152.4" y="138.4">10K</text>
<text x="159.8" y="138.4">10K</text>
<text x="178.1" y="143.5">1</text>
<text x="208.1" y="143.5">8</text>
<text x="218.5" y="138.6">0.1uF</text>
<text x="226" y="138.6">1uF</text>
<text x="34.8" y="146">H2</text>
<text x="34.8" y="148.5">H3</text>
<text x="41.2" y="144.8">A7</text>
<text x="41.2" y="147.2">A8</text>
<text x="41.2" y="149.7">NC</text>
<text x="58.4" y="147.2">BA1</text>
<text x="58.8" y="144.8">A11</text>
<text x="59.5" y="149.7">NC</text>
<text x="66.3" y="146">H8</text>
<text x="66.3" y="148.5">H7</text>
<text x="178.1" y="146">2</text>
<text x="178.1" y="148.5">3</text>
<text x="183" y="144.8">SDD2</text>
<text x="183" y="147.2">CD/SDD3</text>
<text x="183" y="149.7">SCLK</text>
<text x="198.8" y="149.7">SDD0</text>
<text x="198.8" y="147.2">SDD1</text>
<text x="199.8" y="144.8">VCC</text>
<text x="208.1" y="148.5">6</text>
<text x="208.1" y="146">7</text>
<text x="178.1" y="151">4</text>
<text x="183" y="152.2">VSS</text>
<text x="199.3" y="152.2">CMD</text>
<text x="208.1" y="151">5</text>
<text x="14.6" y="178.4">0.1uF</text>
<text x="22" y="178.4">0.1uF</text>
<text x="29.5" y="178.4">0.1uF</text>
<text x="37" y="178.4">0.1uF</text>
<text x="44.4" y="178.4">0.1uF</text>
<text x="51.9" y="178.4">0.1uF</text>
<text x="59.4" y="178.4">0.1uF</text>
<text x="66.8" y="178.4">0.1uF</text>
<text x="74.3" y="178.4">0.1uF</text>
<text x="81.7" y="178.4">0.1uF</text>
<text x="89.2" y="178.4">0.1uF</text>
<text x="96.7" y="178.4">0.1uF</text>
<text x="104.1" y="178.4">0.1uF</text>
</g>
<g font-size="2.2" fill="#800000">
<text x="9.3" y="45.3">GND</text>
<text x="92.2" y="47.8">GND</text>
<text x="92.2" y="57.7">GND</text>
<text x="9.3" y="60.2">GND</text>
<text x="9.3" y="65.2">GND</text>
<text x="92.2" y="62.7">GND</text>
<text x="9.3" y="70.2">GND</text>
<text x="92.2" y="82.6">GND</text>
<text x="9.3" y="85.1">GND</text>
<text x="92.2" y="100">GND</text>
<text x="92.2" y="107.5">GND</text>
<text x="9.3" y="114.9">GND</text>
<text x="12.2" y="188.3">GND</text>
</g>
</svg>
